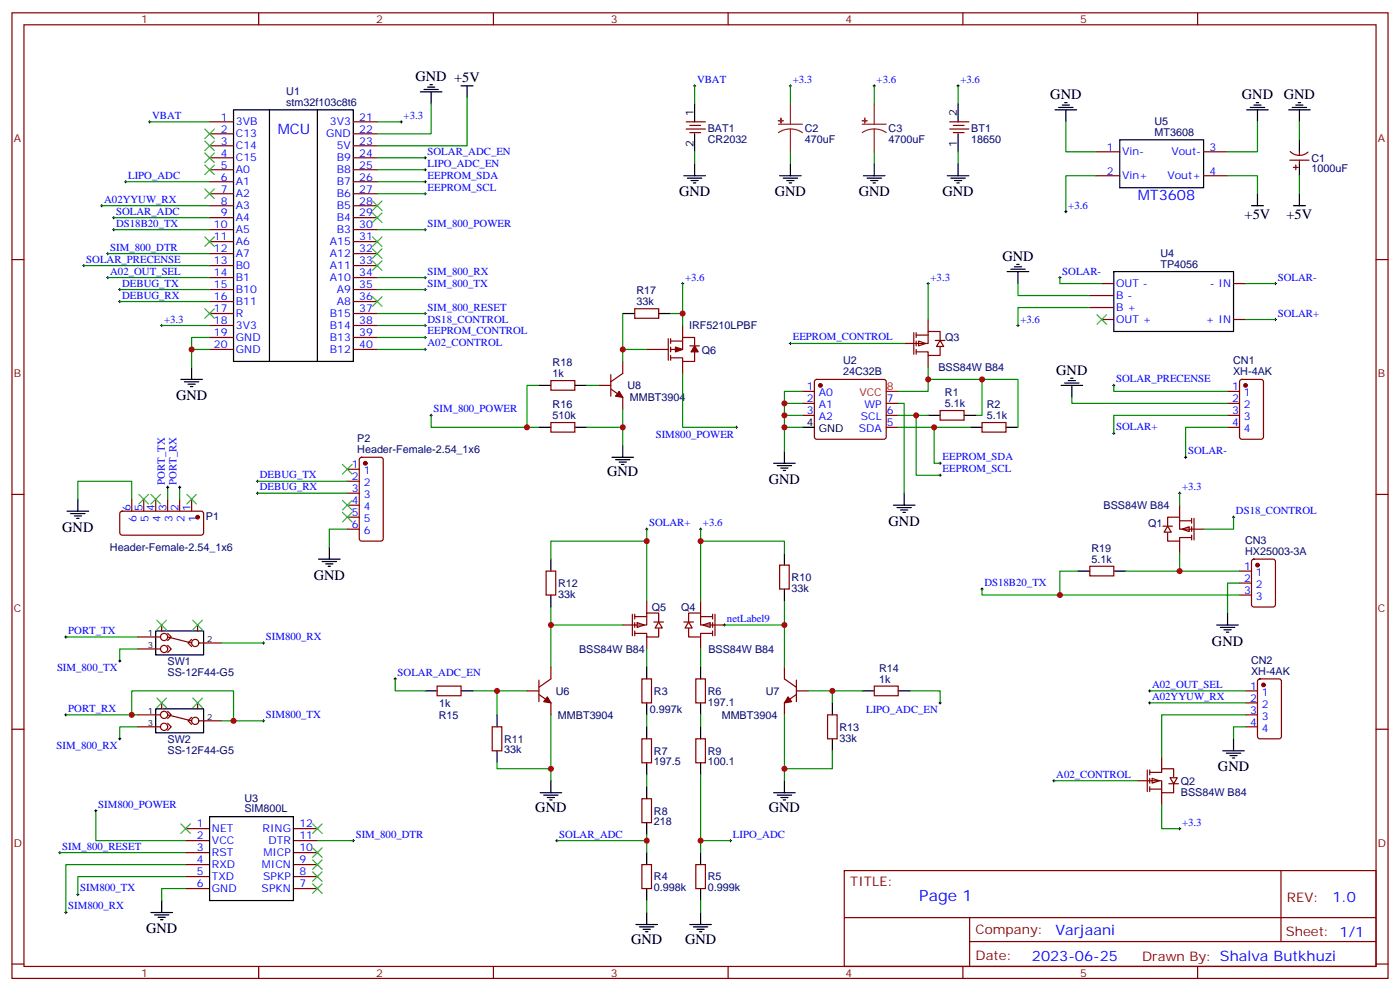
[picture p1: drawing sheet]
<svg xmlns="http://www.w3.org/2000/svg" width="412mm" height="292mm" viewBox="0 0 412 292" stroke-linecap="round" stroke-linejoin="round" font-family="sans-serif">
<g fill="none" stroke="#870000" stroke-width=".35">
<path d="M3.5 3.8h405.4v284.3h-405.4zM7.1 7.3h398.2v277.3h-398.2zM76.2 3.8v3.5M145.3 3.8v3.5M214.5 3.8v3.5M283.6 3.8v3.5M352.8 3.8v3.5M61.7 35.9h7.1M61.7 39.4h7.1M104.1 35.9h7M104.1 39.4h7M202.1 35.9h5.7"/>
<path d="M202.1 38h5.7M203.2 36.9h3.2M203.2 39.1h3.2M279.8 35.9h5.6M279.8 38h5.6M280.8 36.9h3.2M280.8 39.1h3.2M61.7 42.9h7.1M61.7 46.5h7.1M61.7 50h7.1M61.7 53.5h7.1M61.7 57h7.1"/>
<path d="M104.1 42.9h7M104.1 46.5h7M104.1 50h7M104.1 53.5h7M104.1 57h7M322.8 44.7h7M322.8 51.8h7M354.5 44.7h7.1M354.5 51.8h7.1M379.9 47.2h5.7M380.1 44.6a3.8 3.8 0 0 0 5.2 .2M381 49.3h1.4"/>
<path d="M381.7 48.6v1.4M382.8 44.7v1.1M382.8 47.2v1M3.5 76.4h3.6M61.7 60.6h7.1M61.7 64.1h7.1M61.7 67.6h7.1M61.7 71.2h7.1M61.7 74.7h7.1M61.7 78.2h7.1M104.1 60.6h7M104.1 64.1h7"/>
<path d="M104.1 67.6h7M104.1 71.2h7M104.1 74.7h7M104.1 78.2h7M405.3 76.4h3.6M61.7 81.7h7.1M61.7 85.3h7.1M61.7 88.8h7.1M61.7 92.3h7.1M61.7 95.8h7.1M61.7 99.4h7.1M104.1 81.7h7"/>
<path d="M104.1 85.3h7M104.1 88.8h7M104.1 92.3h7M104.1 95.8h7M104.1 99.4h7M321 87h7.1M321 90.6h7.1M324.6 83.5h3.5M324.6 94.1h3.5M363.4 83.5h3.5M363.4 94.1h3.5M61.7 102.9h7.1"/>
<path d="M104.1 102.9h7M236.4 115.3h3.5M236.4 118.8h3.5M240.1 111.9l.5-.2h19.7l.5 .2 .3 .5v16.3l-.3 .5-.5 .2h-19.7l-.5-.3-.2-.4v-16.3zM261.1 118.8h3.5M361.6 115.3h3.5M361.6 118.8h3.5M365.4 111.9l.4-.2h5.7l.6 .5 .1 16.5-.5 .6-5.9 .1-.6-.5-.1-16.5zM102.3 138.2h3.5M106.1 134.9l.4-.2h5.7l.6 .4 .1 23.5-.5 .7h-5.9l-.6-.4-.1-23.5zM236.4 122.3h3.5M261.1 122.3h3.5"/>
<path d="M261.1 125.8h3.5M361.6 122.3h3.5M361.6 125.8h3.5M3.5 145.6h3.6M35.5 150.7l.5-.2 23.5 .1 .5 .6-.1 6-.6 .4-23.6-.1-.4-.6v-5.7zM38.8 147v3.5M42.3 147v3.5M45.9 147v3.5M49.4 147v3.5M52.9 147v3.5M56.4 147v3.5M102.3 141.7h3.5"/>
<path d="M102.3 145.2h3.5M102.3 148.8h3.5M102.3 152.3h3.5M102.3 155.8h3.5M344 156.9v2.4h3.5v-1h3.5M344 154.8v-2.5h3.5v3.5h7M347.5 153.4h3.5M347.5 148.8v3.5M347.5 159.3v3.6M348.2 155.8l2.1-.7v1.4zM351 152.6v1.5M351 155.1v1.4"/>
<path d="M351 157.6v1.4M351.7 152.6v6.4M405.3 145.6h3.6M365.1 168.2h3.6M365.1 171.7h3.6M365.1 175.2h3.6M368.9 164.8l.5-.2h5.6l.7 .5v12.9l-.5 .7-5.8 .1-.7-.5v-13zM3.5 214.7h3.6M366.9 203.4h3.5M366.9 207h3.5M366.9 210.5h3.5M366.9 214h3.5"/>
<path d="M370.7 200.1l.4-.2h5.7l.6 .5 .1 16.5-.5 .6-5.9 .1-.6-.5-.1-16.5zM405.3 214.7h3.6M54.7 244h7M54.7 247.5h7M54.7 251.1h7M54.7 254.6h7M54.7 258.1h7M86.4 244h7.1M86.4 247.5h7.1M86.4 251.1h7.1M86.4 254.6h7.1M86.4 258.1h7.1"/>
<path d="M248.7 256.4h156.6v28.2h-156.6zM377.3 256.4v20.9M54.7 261.7h7M86.4 261.7h7.1M248.7 270.2h156.5M285.6 277.3h119.6M285.6 270.2v14.1M3.5 283.9h3.6M76.2 284.6v3.5M145.3 284.6v3.5M214.5 284.6v3.5M283.6 284.6v3.5"/>
<path d="M352.8 284.6v3.5M405.3 283.9h3.6"/>
</g>
<g fill="none" stroke="#000" stroke-width=".35">
<path d="M68.8 32.3h35.3v74.1h-35.3zM79.4 32.3v74.1M93.5 32.3v74.1M204.6 30.6v5.3M204.6 39.4v5.3M282.2 30.6v5.3M282.2 39.4v5.3M310.8 32.3h6.3M311.9 31.6h4.2M312.9 30.9h2.1M313.6 30.2h.7M314 32.3v3.6"/>
<path d="M367.2 32.3h6.4M368.3 31.6h4.2M369.4 30.9h2.1M370.1 30.2h.7M370.4 32.3v3.6M279 51.8h6.4M280.1 52.5h4.2M281.2 53.2h2.1M281.9 53.9h.7M282.2 48.2v3.6M329.8 41.2h24.7v14.1h-24.7zM370.4 57v3.6"/>
<path d="M382.8 41.2v3.5M382.8 48.2v3.6M296.7 80h6.3M297.7 79.3h4.3M298.8 78.6h2.1M299.5 77.9h.7M299.9 80v3.5M328.1 80h35.3v17.6h-35.3zM368.7 60.6h3.5M312.6 113.5h6.3M313.6 112.8h4.3M314.7 112.1h2.1"/>
<path d="M315.4 111.4h.7M315.7 113.5v3.5M236.4 125.8h3.5M358.4 184h6.4M359.5 184.7h4.2M360.5 185.5h2.2M361.2 186.2h.7M361.6 180.5v3.5M61.7 240.5h24.7v24.7h-24.7z"/>
</g>
<g fill="#870000" stroke="#870000" stroke-width=".35">
<circle cx="241.7" cy="113.5" r=".53"/>
<circle cx="58.2" cy="152.3" r=".53"/>
<circle cx="107.6" cy="136.4" r=".53"/>
<circle cx="366.9" cy="113.5" r=".53"/>
<circle cx="372.2" cy="201.7" r=".53"/>
<circle cx="370.4" cy="166.4" r=".53"/>
</g>
<path d="M261.1 115.3h3.5" fill="none" stroke="#f00" stroke-width=".35"/>
<path d="M229.3 36.6h7.1M232.8 38l1.9 .2 1.7 .9M232.8 38l-1.8 .2-1.7 .9M232.8 30.6v6M232.8 38v6.7M254 36.6h7.1M257.5 38l1.9 .2 1.7 .9M257.5 38l-1.8 .2-1.7 .9M257.5 30.6v6M257.5 38v6.7" fill="none" stroke="#8c2424" stroke-width=".35"/>
<g fill="#8c2424" stroke="#8c2424" stroke-width=".35">
<path d="M229.3 35.5l1.4 .1z"/>
<path d="M230 34.8v1.4z"/>
<path d="M254 35.5l1.4 .1z"/>
<path d="M254.7 34.8v1.4z"/>
</g>
<g fill="none" stroke="#008700" stroke-width=".35">
<path d="M282.2 25.3v5.3M314 35.9v8.8h8.8M370.4 35.9v8.8h-8.8M282.2 44.7v3.5M322.8 51.8h-8.8v10.5M361.6 51.8h8.8v5.2M299.9 83.5v3.5h21.1M312.2 81.7v1.8h12.4M321 90.6h-21.1v5.2M366.9 83.5h8.8M366.9 94.1h8.8M315.7 117v1.8h45.9"/>
<path d="M328.1 113.5v1.8h33.5M361.6 125.8h-12.4v8.9M361.6 122.3h-33.5v5.3M365.1 171.7h-3.5v8.8"/>
</g>
<g fill="none" stroke="#000" stroke-width=".29">
<path d="M281.9 25.3h.7M282.2 24.9v.7M313.6 62.3h.7M314 62v.7M299.5 95.8h.7M299.9 95.5v.7M311.9 81.7h.7M312.2 81.4v.7M375.4 83.5h.7M375.4 94.1h.7M375.7 83.1v.8M375.7 93.7v.7"/>
<path d="M327.7 113.5h.7M328.1 113.1v.7M327.7 127.6h.7M328.1 127.2v.8M348.9 134.7h.7M349.2 134.3v.7M288.9 173.5h.7M289.3 173.1v.7"/>
</g>
<path d="M323.1 92.7l2.9 2.8M326 92.7l-2.9 2.8" fill="none" stroke="#3c3" stroke-width=".35"/>
<path d="M344 154.9l1 1.8h-2.1z" fill="#fff" stroke="#870000" stroke-width=".35"/>
<path d="M342.5 154.9h2.9M335.1 229.9h7.1v3.5h3.5v-2.4M338 226.7v6.4M338.7 227.4h3.5v-1h3.5v2.4M338.7 232.4h3.5M338.7 226.7v1.4M338.7 229.2v1.4M338.7 231.7v1.4M339.4 229.2l2.1 .7-2.1 .7zM342.2 222.8v3.6M342.2 233.4v3.6" fill="none" stroke="#870000" stroke-width=".35"/>
<path d="M24.7 78.2h37M30 60.6h31.7M31.7 81.7h30M111.1 95.8h14.1M347.5 162.9v5.3h17.6M338.7 203.4h28.2M338.7 207h28.2" fill="none" stroke="#008700" stroke-width=".35"/>
<g fill="none" stroke="#000" stroke-width=".29">
<path d="M24.3 78.2h.7M24.7 77.9v.7M29.6 60.6h.7M30 60.2v.7M31.4 81.7h.7M31.7 81.4v.7M124.9 95.8h.7M125.2 95.5v.7M363 152.3h.7M363.4 151.9v.7M338.3 203.4h.7M338.3 207h.7"/>
<path d="M338.7 203.1v.7M338.7 206.6v.7"/>
</g>
<path d="M344.7 229h2.1l-1.1 1.8z" fill="#fff" stroke="#870000" stroke-width=".35"/>
<path d="M269.2 98v6.3M269.9 98.7h3.5M269.9 98v1.4M273.4 94.1v3.5M269.9 100.4v1.4M269.9 102.9v1.4M270.6 100.4l2.1 .7-2.1 .7zM273.4 104.7v3.5M276.9 102.2v2.5h-3.5v-1.1h-3.5M276.9 100.1v-2.5h-3.5v3.5h-7.1M344.3 230.8h2.8" fill="none" stroke="#870000" stroke-width=".35"/>
<path d="M111.1 102.9h14.1M231.1 118.8h5.3M236.4 115.3h-5.3v17.6M231.1 122.3h5.3M231.1 125.8h5.3M366.9 210.5h-24.7v12.3M366.9 214h-3.5v3.6M310.4 229.9h24.7M342.2 237v7h5.3" fill="none" stroke="#008700" stroke-width=".35"/>
<path d="M124.9 102.9h.7M125.2 102.6v.7M310.1 229.9h.7M310.4 229.6v.7M347.1 244h.7M347.5 243.7v.7" fill="none" stroke="#000" stroke-width=".29"/>
<path d="M227.9 136.4h6.3M229 137.1h4.2M230 137.8h2.1M230.7 138.5h.7M231.1 132.9v3.5M363.4 217.6v3.5M360.2 221.1h6.3M361.2 221.8h4.3M362.3 222.5h2.1M363 223.2h.7" fill="none" stroke="#000" stroke-width=".35"/>
<path d="M276.9 100.3l1.1 1.7h-2.1z" fill="#fff" stroke="#870000" stroke-width=".35"/>
<g fill="none" stroke="#870000" stroke-width=".35">
<path d="M275.5 100.3h2.8M276.9 120.9h7.1v2.8h-7.1zM289.3 124.4h7v2.8h-7zM206.4 177v3.5M40.6 191.1h6.7M40.6 187.6h6.7M47.6 184v1.8M49.4 190l1 1.1-1 1.1M49.4 186.5l1 1.1-1 1M49.4 187.6l7 1.7M56.4 188.3l-1 1 1 1.1M58.2 184v1.8"/>
<path d="M58.6 189.3h6.7M189.1 199.9h2.8v7.1h-2.8zM202.8 185.1v2.5h3.6v-1.1h3.5M202.8 183v-2.5h3.6v3.5h7M205 199.9h2.8v7.1h-2.8zM206.4 181.6h3.5M206.4 187.6v3.5M207.1 184l2.1-.7v1.4zM209.9 180.9v1.4M209.9 183.3v1.4M209.9 185.8v1.4M210.6 180.9v6.3"/>
<path d="M40.6 214h6.7M40.6 210.5h6.7M47.6 207v1.7M49.4 213l1 1-1 1.1M49.4 209.4l1 1.1-1 1.1M49.4 210.5l7 1.8M56.4 211.2l-1 1.1 1 1M58.2 207v1.7M58.6 212.3h6.7M189.1 217.6h2.8v7h-2.8zM205 217.6h2.8v7h-2.8zM189.1 235.2h2.8v7.1h-2.8z"/>
<path d="M189.1 254.6h2.8v7.1h-2.8zM205 254.6h2.8v7.1h-2.8z"/>
<circle cx="48.3" cy="191.1" r="1.06"/>
<circle cx="48.3" cy="187.6" r="1.06"/>
<circle cx="57.5" cy="189.3" r="1.06"/>
<circle cx="48.3" cy="210.5" r="1.06"/>
<circle cx="48.3" cy="214" r="1.06"/>
<circle cx="57.5" cy="212.3" r="1.06"/>
</g>
<g fill="none" stroke="#008700" stroke-width=".35">
<path d="M44.1 35.9h17.6M111.1 35.9h7.1M127 30.6v8.8h-15.9M137.6 28.8v14.1h-26.5M204.6 25.3v5.3M232.8 25.3v5.3M257.5 25.3v5.3M382.8 35.9v5.3M111.1 57h14.1M111.1 53.5h14.1M204.6 44.7v3.5M232.8 44.7v3.5"/>
<path d="M257.5 44.7v3.5M382.8 51.8v5.2M31.7 74.7h30M35.3 85.3h26.4M35.3 88.8h26.4M47.6 95.8h14.1M61.7 99.4h-5.3v8.8M111.1 99.4h14.1M111.1 81.7h14.1M111.1 85.3h14.1M111.1 92.3h14.1M273.4 83.5v10.6"/>
<path d="M56.4 102.9h5.3M232.8 101.1h33.5M264.6 118.8h1.7v26.4M273.4 108.2v7.1h-8.8M273.4 111.7h26.5v14.1M289.3 111.7v10.6h-1.8M264.6 122.3h8.8M264.6 125.8h21.2M269.9 122.3v17.6h7M275.2 125.8v10.6h1.7M22.9 147v-5.3h15.9v5.3M49.4 143.5v3.5"/>
<path d="M52.9 143.5v3.5M75.8 145.2h26.5M75.8 141.7h26.5M102.3 155.8h-5.3v5.3M19.4 187.6h21.2M40.6 191.1h-5.3v3.5M65.3 189.3h12.3M19.4 210.5h21.2M38.8 210.5v-7.1h30v8.9M40.6 214h-5.3v3.6M65.3 212.3h12.3M190.5 210.5v3.5"/>
<path d="M206.4 210.5v3.5M28.2 238.7v8.8h26.5M190.5 228.1v3.6M206.4 228.1v23M17.6 251.1h37.1M54.7 258.1h-31.8v5.3M54.7 254.6h-35.3v14.1M93.5 247.5h10.6M190.5 245.8v5.3M54.7 261.7h-7.1v3.5M190.5 265.2v3.5M206.4 265.2v3.5"/>
</g>
<g fill="none" stroke="#000" stroke-width=".29">
<path d="M43.7 35.9h.7M44.1 35.5v.7M117.8 35.9h.7M118.2 35.5v.7M204.3 25.3h.7M204.6 24.9v.7M232.5 25.3h.7M232.8 24.9v.7M257.2 25.3h.7M257.5 24.9v.7M124.9 57h.7M124.9 53.5h.7"/>
<path d="M125.2 53.2v.7M125.2 56.7v.7M31.4 74.7h.7M31.7 74.3v.7M34.9 85.3h.7M34.9 88.8h.7M35.3 84.9v.7M35.3 88.4v.7M47.3 95.8h.7M47.6 95.5v.7M124.9 99.4h.7M124.9 81.7h.7"/>
<path d="M124.9 85.3h.7M124.9 92.3h.7M125.2 81.4v.7M125.2 84.9v.7M125.2 92v.7M125.2 99v.7M273 83.5h.8M273.4 83.1v.8M232.5 101.1h.7M232.8 100.8v.7M276.6 139.9h.7M276.6 136.4h.7"/>
<path d="M276.9 136.1v.7M276.9 139.6v.7M49 143.5h.7M49.4 143.1v.7M52.6 143.5h.7M52.9 143.1v.7M75.5 145.2h.7M75.5 141.7h.7M75.8 141.4v.7M75.8 144.9v.7M190.1 155.8h.8M190.5 155.5v.7"/>
<path d="M206 155.8h.7M206.4 155.5v.7M19 187.6h.8M19.4 187.2v.7M34.9 194.6h.7M35.3 194.3v.7M77.3 189.3h.7M77.6 189v.7M19 210.5h.8M19.4 210.1v.8M34.9 217.6h.7M35.3 217.2v.7"/>
<path d="M77.3 212.3h.7M77.6 211.9v.7M17.3 251.1h.7M17.6 250.7v.7M103.7 247.5h.7M104.1 247.2v.7M19 268.7h.8M19.4 268.4v.7M22.6 263.4h.7M22.9 263.1v.7"/>
</g>
<g fill="none" stroke="#000" stroke-width=".35">
<path d="M123.8 27.1h6.4M124.9 26.4h4.2M125.9 25.6h2.2M126.6 24.9h.8M127 27.1v3.5M135.8 25.3h3.5M137.6 25.3v3.5M379.6 32.3h6.3M380.6 31.6h4.3M381.7 30.9h2.1M382.4 30.2h.7M382.8 32.3v3.6"/>
<path d="M201.4 51.8h6.4M202.5 52.5h4.2M203.6 53.2h2.1M204.3 53.9h.7M204.6 48.2v3.6M229.7 51.8h6.3M230.7 52.5h4.2M231.8 53.2h2.1M232.5 53.9h.7M232.8 48.2v3.6M254.4 51.8h6.3M255.4 52.5h4.2"/>
<path d="M256.5 53.2h2.1M257.2 53.9h.7M257.5 48.2v3.6M382.8 57v3.6M381 60.6h3.5M53.3 111.7h6.3M54.3 112.4h4.3M55.4 113.1h2.1M56.1 113.8h.7M56.4 108.2v3.5M273.4 122.3h3.5M284 122.3h3.5"/>
<path d="M285.8 125.8h3.5M296.3 125.8h3.6M19.8 150.5h6.3M20.8 151.2h4.2M21.9 151.9h2.1M22.6 152.6h.7M22.9 147v3.5M263.2 148.8h6.3M264.2 149.5h4.3M265.3 150.2h2.1M266 150.9h.7M266.3 145.2v3.6"/>
<path d="M93.8 164.6h6.4M94.9 165.3h4.2M96 166.1h2.1M96.7 166.8h.7M97 161.1v3.5M45.9 185.8h14.1v7.1h-14.1zM190.5 196.4v3.5M206.4 196.4v3.5M45.9 208.7h14.1v7.1h-14.1zM190.5 207v3.5M190.5 214v3.6M206.4 207v3.5"/>
<path d="M206.4 214v3.6M190.5 224.6v3.5M190.5 231.7v3.5M206.4 224.6v3.5M190.5 242.3v3.5M190.5 251.1v3.5M206.4 251.1v3.5M44.4 268.7h6.4M45.5 269.4h4.2M46.6 270.1h2.1M47.3 270.8h.7M47.6 265.2v3.5"/>
<path d="M187.3 272.2h6.4M188.4 272.9h4.2M189.4 273.6h2.2M190.1 274.4h.8M190.5 261.7v3.5M190.5 268.7v3.5M203.2 272.2h6.3M204.3 272.9h4.2M205.3 273.6h2.1M206 274.4h.7M206.4 261.7v3.5M206.4 268.7v3.5"/>
</g>
<g fill="none" stroke="#3c3" stroke-width=".35">
<path d="M60.3 38l2.8 2.8M63.1 38l-2.8 2.8M60.3 48.6l2.8 2.8M60.3 45l2.8 2.9M60.3 41.5l2.8 2.8M63.1 48.6l-2.8 2.8M63.1 45l-2.8 2.9M63.1 41.5l-2.8 2.8M109.7 59.2l2.8 2.8M112.5 59.2l-2.8 2.8M60.3 69.7l2.8 2.9M63.1 69.7l-2.8 2.9"/>
<path d="M109.7 62.7l2.8 2.8M109.7 69.7l2.8 2.9M109.7 73.3l2.8 2.8M109.7 76.8l2.8 2.8M112.5 76.8l-2.8 2.8M112.5 62.7l-2.8 2.8M112.5 69.7l-2.8 2.9M112.5 73.3l-2.8 2.8M60.3 90.9l2.8 2.8M63.1 90.9l-2.8 2.8M109.7 87.4l2.8 2.8M112.5 87.4l-2.8 2.8"/>
<path d="M100.9 136.8l2.8 2.8M103.7 136.8l-2.8 2.8M40.9 145.6l2.8 2.8M43.7 145.6l-2.8 2.8M44.4 145.6l2.9 2.8M47.3 145.6l-2.9 2.8M55 145.6l2.9 2.8M57.9 145.6l-2.9 2.8M100.9 150.9l2.8 2.8M100.9 147.4l2.8 2.8M103.7 150.9l-2.8 2.8M103.7 147.4l-2.8 2.8"/>
<path d="M46.2 182.6l2.8 2.9M49 182.6l-2.8 2.9M56.8 182.6l2.8 2.9M59.6 182.6l-2.8 2.9M46.2 205.6l2.8 2.8M49 205.6l-2.8 2.8M56.8 205.6l2.8 2.8M59.6 205.6l-2.8 2.8M53.3 242.6l2.8 2.8M56.1 242.6l-2.8 2.8M92.1 242.6l2.8 2.8M92.1 249.7l2.8 2.8"/>
<path d="M92.1 253.2l2.8 2.8M92.1 256.7l2.8 2.8M94.9 242.6l-2.8 2.8M94.9 249.7l-2.8 2.8M94.9 253.2l-2.8 2.8M94.9 256.7l-2.8 2.8M92.1 260.2l2.8 2.9M94.9 260.2l-2.8 2.9"/>
</g>
<path d="M202.8 183.2l1.1 1.7h-2.1z" fill="#fff" stroke="#870000" stroke-width=".35"/>
<path d="M190.5 177v3.5M186.3 180.9v6.3M187 181.6h3.5M187 180.9v1.4M187 183.3v1.4M187 185.8v1.4M187.7 183.3l2.1 .7-2.1 .7zM190.5 187.6v3.5M194 185.1v2.5h-3.5v-1.1h-3.5M194 183v-2.5h-3.5v3.5h-7.1M201.4 183.2h2.9" fill="none" stroke="#870000" stroke-width=".35"/>
<path d="M194 183.2l1.1 1.7h-2.1z" fill="#fff" stroke="#870000" stroke-width=".35"/>
<g fill="none" stroke="#870000" stroke-width=".35">
<path d="M187 90.9h7v2.8h-7zM196.8 99.7v6.4M197.6 99.7v1.4M201.1 95.8v3.6M162.3 112.1h7v2.8h-7zM176.4 113.5h3.5M179.9 114.5l3.5 2.5v3.5M179.9 110.3v6.4M183.4 106.4v3.6l-3.5 2.4M190.5 102.9h6.3M197.6 100.4h3.5M197.6 102.2v1.4"/>
<path d="M197.6 104.7v1.4M201.1 106.4v3.6M203.2 101.8h2.8M204.6 103.6v2.8h-3.5v-1h-3.5M204.6 101.8v-2.4h-3.5v3.5h-3.5M162.3 124.4h7v2.8h-7zM160.9 168.2h2.8v7h-2.8zM229.7 166.4h2.8v7.1h-2.8zM321 166.8h7.1v2.8h-7.1zM162.3 196.4v3.5l-3.6 2.5M192.6 183.2h2.8M231.1 196.4v3.5l3.5 2.5"/>
<path d="M128.8 202h7v2.9h-7zM145 214h2.8v7.1h-2.8zM155.2 203.4h3.5M158.7 204.5l3.6 2.5v3.5M158.7 200.3v6.3M234.6 203.4h3.5M234.6 204.5l-3.5 2.5v3.5M234.6 200.3v6.3M243.8 210.5h2.8v7.1h-2.8zM257.5 202h7.1v2.9h-7.1z"/>
</g>
<g fill="none" stroke="#008700" stroke-width=".35">
<path d="M37 53.5h24.7M111.1 46.5h14.1M111.1 50h14.1M33.5 64.1h28.2M33.5 67.6h28.2M111.1 67.6h14.1M183.4 92.3v10.6h7.1M197.6 92.3h3.5M201.1 83.5v12.3M158.7 113.5h-3.5v12.3h3.5M172.9 113.5h3.5M183.4 102.9v3.5"/>
<path d="M201.1 110v15.8h15.9M127 122.3v3.5h28.2M172.9 125.8h10.5M183.4 120.5v10.6M190.5 159.3h-28.2v5.3M190.5 155.8v21.2M206.4 159.3h24.7v3.6M206.4 155.8v21.2M347.5 145.2v3.6M363.4 152.3v3.5h-8.9M162.3 178.8v5.2M231.1 177v7"/>
<path d="M289.3 173.5v1.7h75.8M317.5 168.2h-5.3v7M331.6 168.2h15.9M116.4 199.9v3.5h8.8M183.4 184h-21.1v12.4M190.5 191.1v5.3M206.4 191.1v5.3M213.4 184h17.7v12.4M139.3 203.4h7.1M155.2 203.4h-8.8v7.1M162.3 210.5v19.4M231.1 210.5v19.4"/>
<path d="M238.1 203.4h7.1v3.6M245.2 203.4h8.8M268.1 203.4h8.8v3.6M146.4 224.6v1.8h15.9M245.2 221.1v5.3h-14.1M164 247.5h26.5M206.4 247.5h8.8"/>
</g>
<g fill="none" stroke="#000" stroke-width=".29">
<path d="M36.7 53.5h.7M37 53.2v.7M124.9 46.5h.7M124.9 50h.7M125.2 46.1v.7M125.2 49.6v.7M33.2 64.1h.7M33.2 67.6h.7M33.5 63.7v.8M33.5 67.3v.7M124.9 67.6h.7M125.2 67.3v.7"/>
<path d="M200.7 83.5h.7M201.1 83.1v.8M126.6 122.3h.8M127 122v.7M216.6 125.8h.7M217 125.5v.7M347.1 145.2h.7M347.5 144.9v.7M116.1 199.9h.7M116.4 199.6v.7M213.1 184h.7M213.4 183.7v.7"/>
<path d="M276.6 207h.7M276.9 206.6v.7M27.9 238.7h.7M28.2 238.4v.7M163.7 247.5h.7M164 247.2v.7M214.8 247.5h.7M215.2 247.2v.7"/>
</g>
<g fill="#870000" stroke="#870000" stroke-width=".35">
<path d="M161.2 205.2l1.1 1.8-2.1-.4z"/>
<path d="M232.1 205.2l1.1 1.4-2.1 .4z"/>
<path d="M199 102.2l2.1 .7-2.1 .7z"/>
<path d="M204.6 101.8l1.1 1.8h-2.1z"/>
<path d="M182.4 115.3l1 1.7-2.1-.3z"/>
</g>
<g fill="none" stroke="#000" stroke-width=".35">
<path d="M183.4 92.3h3.6M194 92.3h3.6M158.7 113.5h3.6M169.3 113.5h3.6M158.7 125.8h3.6M169.3 125.8h3.6M180.3 134.7h6.3M181.3 135.4h4.3M182.4 136.1h2.1M183.1 136.8h.7M183.4 131.1v3.6M162.3 164.6v3.6"/>
<path d="M162.3 175.2v3.6M231.1 162.9v3.5M231.1 173.5v3.5M317.5 168.2h3.5M328.1 168.2h3.5M125.2 203.4h3.6M135.8 203.4h3.5M146.4 210.5v3.5M245.2 207v3.5M245.2 217.6v3.5M254 203.4h3.5M264.6 203.4h3.5"/>
<path d="M146.4 221.1v3.5M159.1 233.4h6.4M160.2 234.1h4.2M161.2 234.8h2.1M161.9 235.5h.7M162.3 229.9v3.5M227.9 233.4h6.3M229 234.1h4.2M230 234.8h2.1M230.7 235.5h.7M231.1 229.9v3.5"/>
</g>
<path d="M60.3 55.6l2.8 2.9M63.1 55.6l-2.8 2.9" fill="none" stroke="#3c3" stroke-width=".35"/>
<g fill="#c00">
<circle cx="231.1" cy="118.8" r=".88"/>
<circle cx="231.1" cy="122.3" r=".88"/>
<circle cx="231.1" cy="125.8" r=".88"/>
<circle cx="273.4" cy="111.7" r=".88"/>
<circle cx="289.3" cy="111.7" r=".88"/>
<circle cx="269.9" cy="122.3" r=".88"/>
<circle cx="275.2" cy="125.8" r=".88"/>
<circle cx="38.8" cy="210.5" r=".88"/>
<circle cx="68.8" cy="212.3" r=".88"/>
<circle cx="56.4" cy="102.9" r=".88"/>
<circle cx="206.4" cy="247.5" r=".88"/>
<circle cx="190.5" cy="247.5" r=".88"/>
<circle cx="162.3" cy="184" r=".88"/>
<circle cx="190.5" cy="159.3" r=".88"/>
<circle cx="162.3" cy="226.4" r=".88"/>
<circle cx="146.4" cy="203.4" r=".88"/>
<circle cx="231.1" cy="226.4" r=".88"/>
<circle cx="245.2" cy="203.4" r=".88"/>
<circle cx="231.1" cy="184" r=".88"/>
<circle cx="206.4" cy="159.3" r=".88"/>
<circle cx="201.1" cy="92.3" r=".88"/>
<circle cx="183.4" cy="102.9" r=".88"/>
<circle cx="183.4" cy="125.8" r=".88"/>
<circle cx="155.2" cy="125.8" r=".88"/>
<circle cx="347.5" cy="168.2" r=".88"/>
<circle cx="312.2" cy="175.2" r=".88"/>
</g>
<text font-size="4.6" fill="#00f" x="270.8" y="265.4">Page 1</text>
<g font-size="4.2">
<text x="122.4" y="23.9">GND +5V</text>
<text x="309.4" y="29.2">GND</text>
<text x="365.8" y="29.2">GND</text>
<text x="378.2" y="29.1">GND</text>
<text x="200" y="57.8">GND</text>
<text x="228.2" y="57.8">GND</text>
<text x="252.9" y="57.8">GND</text>
<text x="277.6" y="57.8">GND</text>
<text x="366.6" y="64.5">+5V</text>
<text x="378.9" y="64.5">+5V</text>
<text x="295.3" y="76.8">GND</text>
<text x="311.1" y="110.3">GND</text>
<text x="51.9" y="117.8">GND</text>
<text x="178.9" y="140.3">GND</text>
<text x="226.5" y="142.5">GND</text>
<text x="261.8" y="154.8">GND</text>
<text x="18.3" y="156.6">GND</text>
<text x="92.4" y="170.7">GND</text>
<text x="357" y="190.1">GND</text>
<text x="358.8" y="227.2">GND</text>
<text x="157.7" y="239.1">GND</text>
<text x="226.5" y="239.1">GND</text>
<text x="43" y="274.8">GND</text>
<text x="185.9" y="277.9">GND</text>
<text x="201.8" y="277.9">GND</text>
</g>
<g font-size="4.2" fill="#00f">
<text x="81.8" y="39.4">MCU</text>
<text x="335.1" y="58.8">MT3608</text>
<text x="392.5" y="265.6">1.0</text>
<text x="310.9" y="275.2">Varjaani</text>
<text x="304" y="283">2023-06-25</text>
</g>
<g font-size="3.9" fill="#800">
<text x="250.5" y="260.9">TITLE:</text>
<text x="379.1" y="265.6">REV:</text>
<text x="287.4" y="275.1">Company:</text>
<text x="378.7" y="275.8">Sheet: 1/1</text>
<text x="287.4" y="282.8">Date:</text>
<text x="336.4" y="282.9">Drawn By: Shalva Butkhuzi</text>
</g>
<g font-size="3.2" fill="#800">
<text x="41.6" y="6.8">1</text>
<text x="110.8" y="6.8">2</text>
<text x="179.9" y="6.8">3</text>
<text x="249.1" y="6.8">4</text>
<text x="318.2" y="6.8">5</text>
<text x="4.1" y="41.9">A</text>
<text x="405.9" y="41.9">A</text>
<text x="4.1" y="111">B</text>
<text x="405.9" y="111">B</text>
<text x="4.1" y="180.2">C</text>
<text x="405.9" y="180.2">C</text>
<text x="4.1" y="249.3">D</text>
<text x="405.9" y="249.3">D</text>
<text x="41.6" y="287.6">1</text>
<text x="110.8" y="287.6">2</text>
<text x="179.9" y="287.6">3</text>
<text x="249.1" y="287.6">4</text>
<text x="318.2" y="287.6">5</text>
</g>
<g font-size="3.2" fill="#000080">
<text x="84.3" y="28">U1</text>
<text x="84.3" y="31.1">stm32f103c8t6</text>
<text x="208.5" y="38.8">BAT1</text>
<text x="237.1" y="42">470uF</text>
<text x="237.1" y="38.8">C2</text>
<text x="261.8" y="42">4700uF</text>
<text x="261.8" y="38.8">C3</text>
<text x="286.1" y="38.8">BT1</text>
<text x="340.1" y="39.9">MT3608</text>
<text x="340.1" y="36.8">U5</text>
<text x="208.5" y="42">CR2032</text>
<text x="286.1" y="42">18650</text>
<text x="386.3" y="47.6">C1</text>
<text x="386.3" y="50.8">1000uF</text>
<text x="341.9" y="75.7">U4</text>
<text x="341.9" y="78.9">TP4056</text>
<text x="187.5" y="89.9">33k</text>
<text x="187.5" y="86.6">R17</text>
<text x="203" y="97">IRF5210LPBF</text>
<text x="278.4" y="100.5">Q3</text>
<text x="162.8" y="107.8">R18</text>
<text x="206.7" y="104.2">Q6</text>
<text x="248.4" y="107.3">U2</text>
<text x="363.2" y="107.3">CN1</text>
<text x="162.8" y="111">1k</text>
<text x="248.4" y="110.5">24C32B</text>
<text x="276.4" y="109.3">BSS84W B84</text>
<text x="363.2" y="110.5">XH-4AK</text>
<text x="184.9" y="114.6">U8</text>
<text x="185.5" y="118.1">MMBT3904</text>
<text x="278.4" y="119.8">5.1k</text>
<text x="278.4" y="116.6">R1</text>
<text x="162.8" y="123.4">510k</text>
<text x="162.8" y="120.1">R16</text>
<text x="290.7" y="123.4">5.1k</text>
<text x="290.7" y="120.2">R2</text>
<text x="105.2" y="130.2">P2</text>
<text x="105.2" y="133.4">Header-Female-2.54_1x6</text>
<text x="325.1" y="149.9">BSS84W B84</text>
<text x="60.7" y="153.1">P1</text>
<text x="338.2" y="155.2">Q1</text>
<text x="366.8" y="160.2">CN3</text>
<text x="32.4" y="162.2">Header-Female-2.54_1x6</text>
<text x="321.5" y="165.7">5.1k</text>
<text x="321.5" y="162.5">R19</text>
<text x="366.8" y="163.4">HX25003-3A</text>
<text x="164.4" y="172.8">R12</text>
<text x="233.2" y="171.1">R10</text>
<text x="164.4" y="176">33k</text>
<text x="192" y="179.9">Q5</text>
<text x="200.6" y="179.9">Q4</text>
<text x="233.2" y="174.3">33k</text>
<text x="49.4" y="195.9">SW1</text>
<text x="170.6" y="192.2">BSS84W B84</text>
<text x="208.7" y="192.2">BSS84W B84</text>
<text x="258.9" y="197.8">R14</text>
<text x="368.5" y="195.5">CN2</text>
<text x="49.4" y="199">SS-12F44-G5</text>
<text x="258.9" y="201">1k</text>
<text x="368.5" y="198.7">XH-4AK</text>
<text x="129.3" y="208.1">1k</text>
<text x="163.7" y="204.6">U6</text>
<text x="191.4" y="209.9">0.997k</text>
<text x="192.6" y="204.6">R3</text>
<text x="208.5" y="207.8">197.1</text>
<text x="208.5" y="204.6">R6</text>
<text x="225.6" y="204.6">U7</text>
<text x="129.3" y="211.6">R15</text>
<text x="164.4" y="211.6">MMBT3904</text>
<text x="212.6" y="211.6">MMBT3904</text>
<text x="247.3" y="215.2">R13</text>
<text x="49.4" y="222">SS-12F44-G5</text>
<text x="49.4" y="218.8">SW2</text>
<text x="148.5" y="221.9">33k</text>
<text x="148.5" y="218.7">R11</text>
<text x="247.3" y="218.4">33k</text>
<text x="192.6" y="225.4">197.5</text>
<text x="192.6" y="222.2">R7</text>
<text x="208.5" y="225.4">100.1</text>
<text x="208.5" y="222.2">R9</text>
<text x="347.8" y="231">Q2</text>
<text x="72" y="239.3">SIM800L</text>
<text x="72" y="236.1">U3</text>
<text x="192.6" y="239.9">R8</text>
<text x="347.8" y="234.3">BSS84W B84</text>
<text x="192.6" y="243">218</text>
<text x="192.6" y="262.5">0.998k</text>
<text x="192.6" y="259.3">R4</text>
<text x="208.5" y="262.5">0.999k</text>
<text x="208.5" y="259.3">R5</text>
</g>
<g font-size="3.2" fill="#00f">
<text x="205.3" y="24.4">VBAT</text>
<text x="233.5" y="24.4">+3.3</text>
<text x="258.2" y="24.4">+3.6</text>
<text x="282.9" y="24.4">+3.6</text>
<text x="44.8" y="35">VBAT</text>
<text x="65" y="35.5">1</text>
<text x="105.8" y="35.5">21</text>
<text x="118.9" y="35">+3.3</text>
<text x="65" y="39.1">2</text>
<text x="69.5" y="36.9">3VB</text>
<text x="69.5" y="40.5">C13</text>
<text x="96.1" y="40.5">GND</text>
<text x="97.2" y="36.9">3V3</text>
<text x="105.8" y="39.1">22</text>
<text x="65" y="42.6">3</text>
<text x="65" y="46.1">4</text>
<text x="69.5" y="44">C14</text>
<text x="69.5" y="47.5">C15</text>
<text x="99.2" y="47.5">B9</text>
<text x="99.2" y="44">5V</text>
<text x="105.8" y="42.6">23</text>
<text x="105.8" y="46.1">24</text>
<text x="125.9" y="45.6">SOLAR_ADC_EN</text>
<text x="326.1" y="44.3">1</text>
<text x="330.6" y="45.8">Vin-</text>
<text x="345" y="45.8">Vout-</text>
<text x="356.3" y="44.3">3</text>
<text x="37.7" y="52.6">LIPO_ADC</text>
<text x="65" y="49.6">5</text>
<text x="65" y="53.2">6</text>
<text x="69.5" y="51">A0</text>
<text x="99.2" y="51">B8</text>
<text x="105.8" y="49.6">25</text>
<text x="105.8" y="53.2">26</text>
<text x="125.9" y="52.6">EEPROM_SDA</text>
<text x="125.9" y="49.1">LIPO_ADC_EN</text>
<text x="326.1" y="51.4">2</text>
<text x="330.6" y="52.8">Vin+</text>
<text x="343.9" y="52.8">Vout+</text>
<text x="356.3" y="51.4">4</text>
<text x="30.7" y="59.7">A02YYUW_RX</text>
<text x="65" y="56.7">7</text>
<text x="69.5" y="54.6">A1</text>
<text x="69.5" y="58.1">A2</text>
<text x="99.2" y="54.6">B7</text>
<text x="99.2" y="58.1">B6</text>
<text x="105.8" y="56.7">27</text>
<text x="125.9" y="56.2">EEPROM_SCL</text>
<text x="34.2" y="63.2">SOLAR_ADC</text>
<text x="65" y="60.2">8</text>
<text x="65" y="63.7">9</text>
<text x="69.5" y="61.6">A3</text>
<text x="69.5" y="65.2">A4</text>
<text x="99.2" y="61.6">B5</text>
<text x="99.2" y="65.2">B4</text>
<text x="105.8" y="60.2">28</text>
<text x="105.8" y="63.7">29</text>
<text x="314.7" y="61.5">+3.6</text>
<text x="34.2" y="66.7">DS18B20_TX</text>
<text x="63" y="67.3">10</text>
<text x="63" y="70.8">11</text>
<text x="69.5" y="68.7">A5</text>
<text x="99.2" y="68.7">B3</text>
<text x="105.8" y="67.3">30</text>
<text x="105.8" y="70.8">31</text>
<text x="125.9" y="66.7">SIM_800_POWER</text>
<text x="25.4" y="77.3">SOLAR_PRECENSE</text>
<text x="32.5" y="73.8">SIM_800_DTR</text>
<text x="63" y="74.3">12</text>
<text x="63" y="77.9">13</text>
<text x="69.5" y="72.2">A6</text>
<text x="69.5" y="75.7">A7</text>
<text x="97.2" y="72.2">A15</text>
<text x="97.2" y="75.7">A12</text>
<text x="105.8" y="74.3">32</text>
<text x="105.8" y="77.9">33</text>
<text x="32.5" y="80.9">A02_OUT_SEL</text>
<text x="63" y="81.4">14</text>
<text x="69.5" y="79.3">B0</text>
<text x="69.5" y="82.8">B1</text>
<text x="97.2" y="79.3">A11</text>
<text x="97.2" y="82.8">A10</text>
<text x="105.8" y="81.4">34</text>
<text x="125.9" y="80.8">SIM_800_RX</text>
<text x="201.8" y="82.6">+3.6</text>
<text x="274.1" y="82.6">+3.3</text>
<text x="312.9" y="80.9">SOLAR-</text>
<text x="376.4" y="82.6">SOLAR-</text>
<text x="36" y="84.4">DEBUG_TX</text>
<text x="36" y="87.9">DEBUG_RX</text>
<text x="63" y="84.9">15</text>
<text x="63" y="88.4">16</text>
<text x="69.5" y="86.3">B10</text>
<text x="69.5" y="89.9">B11</text>
<text x="99.2" y="86.3">A9</text>
<text x="99.2" y="89.9">A8</text>
<text x="105.8" y="84.9">35</text>
<text x="105.8" y="88.4">36</text>
<text x="125.9" y="84.4">SIM_800_TX</text>
<text x="328.8" y="84.6">OUT -</text>
<text x="328.8" y="88.1">B -</text>
<text x="356.4" y="84.6">- IN</text>
<text x="48.3" y="95">+3.3</text>
<text x="63" y="92">17</text>
<text x="63" y="95.5">18</text>
<text x="69.5" y="93.4">R</text>
<text x="97.2" y="93.4">B15</text>
<text x="105.8" y="92">37</text>
<text x="105.8" y="95.5">38</text>
<text x="125.9" y="95">DS18_CONTROL</text>
<text x="125.9" y="91.4">SIM_800_RESET</text>
<text x="300.6" y="95">+3.6</text>
<text x="328.8" y="95.1">OUT +</text>
<text x="328.8" y="91.6">B +</text>
<text x="355.2" y="95.1">+ IN</text>
<text x="376.4" y="93.2">SOLAR+</text>
<text x="63" y="99">19</text>
<text x="69.5" y="96.9">3V3</text>
<text x="69.5" y="100.4">GND</text>
<text x="97.2" y="96.9">B14</text>
<text x="97.2" y="100.4">B13</text>
<text x="105.8" y="99">39</text>
<text x="125.9" y="98.5">EEPROM_CONTROL</text>
<text x="233.5" y="100.3">EEPROM_CONTROL</text>
<text x="63" y="102.6">20</text>
<text x="69.5" y="104">GND</text>
<text x="97.2" y="104">B12</text>
<text x="105.8" y="102.6">40</text>
<text x="125.9" y="102">A02_CONTROL</text>
<text x="328.8" y="112.6">SOLAR_PRECENSE</text>
<text x="237.7" y="114.9">1</text>
<text x="237.7" y="118.4">2</text>
<text x="241.2" y="116.7">A0</text>
<text x="261.2" y="118.4">7</text>
<text x="362.9" y="114.9">1</text>
<text x="362.9" y="118.4">2</text>
<text x="366.4" y="116.7">1</text>
<text x="127.7" y="121.4">SIM_800_POWER</text>
<text x="237.7" y="122">3</text>
<text x="241.2" y="120.2">A1</text>
<text x="241.2" y="123.7">A2</text>
<text x="253.6" y="123.7">SCL</text>
<text x="254.7" y="120.2">WP</text>
<text x="261.2" y="125.5">5</text>
<text x="261.2" y="122">6</text>
<text x="362.9" y="122">3</text>
<text x="362.9" y="125.5">4</text>
<text x="366.4" y="120.2">2</text>
<text x="366.4" y="123.7">3</text>
<text x="193.2" y="128.9">SIM800_POWER</text>
<text x="253" y="127.2">SDA</text>
<text x="328.8" y="126.7">SOLAR+</text>
<text x="366.4" y="127.2">4</text>
<text x="103.6" y="137.8">1</text>
<text x="277.6" y="135.5">EEPROM_SDA</text>
<text x="350" y="133.8">SOLAR-</text>
<text x="48.5" y="142.8" transform="rotate(-90 48.5 142.8)">PORT_TX</text>
<text x="52" y="142.8" transform="rotate(-90 52 142.8)">PORT_RX</text>
<text x="76.6" y="140.8">DEBUG_TX</text>
<text x="103.6" y="141.4">2</text>
<text x="107.1" y="139.6">1</text>
<text x="107.1" y="143.1">2</text>
<text x="277.6" y="139.1">EEPROM_SCL</text>
<text x="76.6" y="144.4">DEBUG_RX</text>
<text x="103.6" y="144.9">3</text>
<text x="103.6" y="148.4">4</text>
<text x="107.1" y="146.6">3</text>
<text x="348.2" y="144.4">+3.3</text>
<text x="38.5" y="150.4" transform="rotate(-90 38.5 150.4)">6</text>
<text x="40.2" y="153.8" transform="rotate(-90 40.2 153.8)">6</text>
<text x="42" y="150.4" transform="rotate(-90 42 150.4)">5</text>
<text x="43.7" y="153.8" transform="rotate(-90 43.7 153.8)">5</text>
<text x="45.5" y="150.4" transform="rotate(-90 45.5 150.4)">4</text>
<text x="47.3" y="153.8" transform="rotate(-90 47.3 153.8)">4</text>
<text x="49" y="150.4" transform="rotate(-90 49 150.4)">3</text>
<text x="50.8" y="153.8" transform="rotate(-90 50.8 153.8)">3</text>
<text x="52.6" y="150.4" transform="rotate(-90 52.6 150.4)">2</text>
<text x="54.3" y="153.8" transform="rotate(-90 54.3 153.8)">2</text>
<text x="56.1" y="150.4" transform="rotate(-90 56.1 150.4)">1</text>
<text x="57.9" y="153.8" transform="rotate(-90 57.9 153.8)">1</text>
<text x="103.6" y="151.9">5</text>
<text x="103.6" y="155.5">6</text>
<text x="107.1" y="150.2">4</text>
<text x="107.1" y="153.7">5</text>
<text x="191.2" y="154.9">SOLAR+</text>
<text x="207.1" y="154.9">+3.6</text>
<text x="364.1" y="151.4">DS18_CONTROL</text>
<text x="107.1" y="157.2">6</text>
<text x="366.5" y="167.8">1</text>
<text x="290" y="172.6">DS18B20_TX</text>
<text x="366.5" y="171.3">2</text>
<text x="370" y="169.6">1</text>
<text x="370" y="173.1">2</text>
<text x="366.5" y="174.9">3</text>
<text x="370" y="176.6">3</text>
<text x="214.1" y="183.2">netLabel9</text>
<text x="20.1" y="186.7">PORT_TX</text>
<text x="78.3" y="188.4">SIM800_RX</text>
<text x="16.8" y="197.7">SIM_800_TX</text>
<text x="117.1" y="199">SOLAR_ADC_EN</text>
<text x="339.4" y="202.6">A02_OUT_SEL</text>
<text x="368.2" y="203.1">1</text>
<text x="20.1" y="209.6">PORT_RX</text>
<text x="255.1" y="210">LIPO_ADC_EN</text>
<text x="339.4" y="206.1">A02YYUW_RX</text>
<text x="368.2" y="206.6">2</text>
<text x="371.7" y="204.9">1</text>
<text x="371.7" y="208.4">2</text>
<text x="78.3" y="211.4">SIM800_TX</text>
<text x="368.2" y="210.1">3</text>
<text x="368.2" y="213.7">4</text>
<text x="371.7" y="211.9">3</text>
<text x="371.7" y="215.4">4</text>
<text x="16.6" y="220.7">SIM_800_RX</text>
<text x="311.1" y="229">A02_CONTROL</text>
<text x="28.9" y="237.8">SIM800_POWER</text>
<text x="58" y="243.7">1</text>
<text x="62.4" y="245.1">NET</text>
<text x="77.4" y="245.1">RING</text>
<text x="88.2" y="243.7">12</text>
<text x="348.2" y="243.1">+3.3</text>
<text x="18.3" y="250.2">SIM_800_RESET</text>
<text x="58" y="247.2">2</text>
<text x="58" y="250.7">3</text>
<text x="62.4" y="248.6">VCC</text>
<text x="79.1" y="248.6">DTR</text>
<text x="88.2" y="250.7">10</text>
<text x="88.2" y="247.2">11</text>
<text x="104.8" y="246.7">SIM_800_DTR</text>
<text x="164.7" y="246.7">SOLAR_ADC</text>
<text x="215.9" y="246.7">LIPO_ADC</text>
<text x="58" y="254.2">4</text>
<text x="58" y="257.8">5</text>
<text x="62.4" y="252.1">RST</text>
<text x="62.4" y="255.7">RXD</text>
<text x="77.1" y="255.7">MICN</text>
<text x="77.6" y="252.1">MICP</text>
<text x="88.2" y="257.8">8</text>
<text x="88.2" y="254.2">9</text>
<text x="23.6" y="262.5">SIM800_TX</text>
<text x="58" y="261.3">6</text>
<text x="62.4" y="259.2">TXD</text>
<text x="62.4" y="262.7">GND</text>
<text x="77.1" y="262.7">SPKN</text>
<text x="77.5" y="259.2">SPKP</text>
<text x="88.2" y="261.3">7</text>
<text x="20.1" y="267.8">SIM800_RX</text>
</g>
<g font-size="3.2">
<text x="204.3" y="34.1" transform="rotate(-90 204.3 34.1)">1</text>
<text x="281.9" y="34.1" transform="rotate(-90 281.9 34.1)">2</text>
<text x="204.3" y="43.2" transform="rotate(-90 204.3 43.2)">2</text>
<text x="281.9" y="43.2" transform="rotate(-90 281.9 43.2)">1</text>
<text x="237.7" y="125.5">4</text>
<text x="241.2" y="127.2">GND</text>
</g>
<g font-size="3.2" fill="#f00">
<text x="253.1" y="116.7">VCC</text>
<text x="261.2" y="114.9">8</text>
</g>
<g font-size="2.5">
<text x="43.6" y="190.7">3</text>
<text x="43.6" y="187.2">1</text>
<text x="61" y="189">2</text>
<text x="43.6" y="213.7">3</text>
<text x="43.6" y="210.1">1</text>
<text x="61" y="211.9">2</text>
</g>
</svg>
